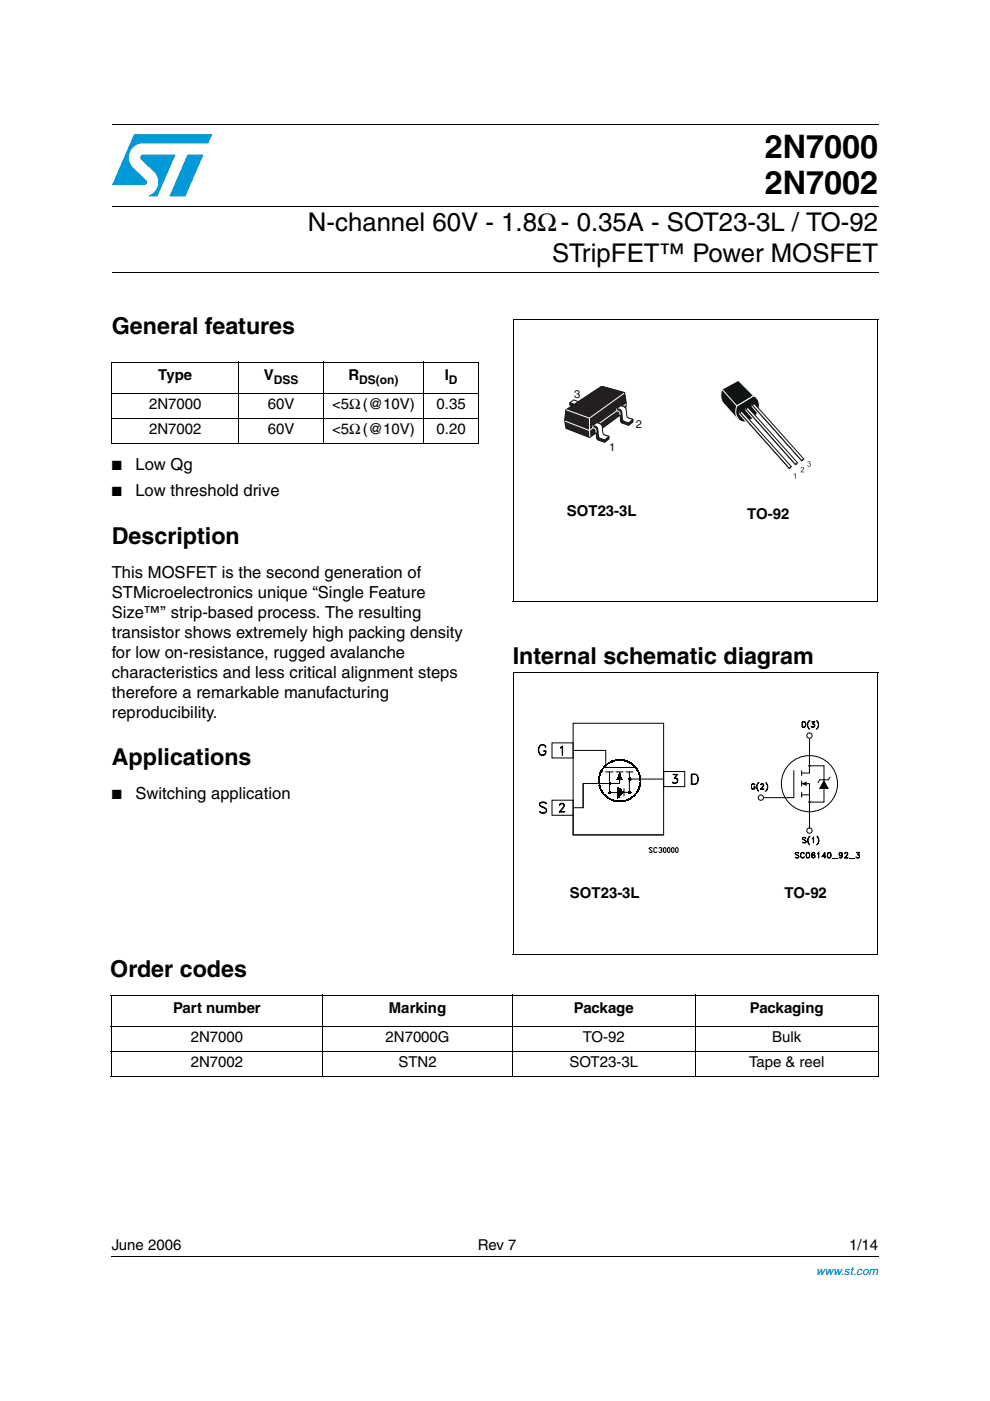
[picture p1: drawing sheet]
<svg xmlns="http://www.w3.org/2000/svg" width="210mm" height="297mm" viewBox="0 0 210 297" stroke-linecap="round" stroke-linejoin="round" font-family="sans-serif">
<g fill="#009ad9">
<path d="M39.7 32.8h3.5l-3.9 8.8h-3.4z"/>
<path d="M28.4 28.5h16.6l-.8 1.9h-13.9a3 3 0 0 0-2.8 1.9 3 3 0 0 0 .8 3.3l2.7 2.6a.62 .62 0 0 1 .1 .6 .62 .62 0 0 1-.5 .4h-6.8z"/>
<path d="M29.9 33l.4-.2h6.9l-3.8 8.8h-1.9a3.1 3.1 0 0 0 1.2-5.1l-2.8-2.7-.2-.4z"/>
</g>
<g fill="none" stroke="#000" stroke-width=".21">
<path d="M23.7 26.3h162.5M23.7 43.8h162.5M23.7 57.7h162.5M23.6 76.8h78M23.7 76.9v17.1M50.6 76.7v17.5M68.6 76.7v17.5M89.8 76.7v17.5M101.5 76.9v17.1M23.6 83.5h78M23.6 88.8h78M23.6 94.1h78"/>
<path d="M23.7 266.3h162.6"/>
</g>
<path d="M23.6 266.3l.1 .1z" fill="#000"/>
<path d="M119.7 81.8h16.5v14.4h-16.5z" fill="#fff"/>
<path d="M120.8 85.4h1l.3 .1 .3 .4 .2 1.3 1.6 .5v.5l-.9 .8-1.5-.6-.2-.4-.2-1.7-.6-.4z" fill-rule="evenodd" fill="#231f20"/>
<path d="M120.8 85.4h1a1.82 1.82 0 0 1 .8 1.8l1.6 .5v.5l-.9 .8-1.3-.5a1.64 1.64 0 0 1-.5-1.6 .76 .76 0 0 0-.7-1zM123.3 88.5v.5" fill="none" stroke="#0e1313" stroke-width=".21"/>
<path d="M120.8 85.4l.8-.6 .8 .3 .4 .4 .2 1.7 1.2 .5-.9 .7-1.1-.3-.2-.5-.2-1.7-.3-.3z" fill-rule="evenodd" fill="#fff"/>
<path d="M120.8 85.4l.8-.6 .6 .2a1.82 1.82 0 0 1 .7 1.8l.3 .6 1 .3-.9 .7-1.1-.3-.2-.6a2.16 2.16 0 0 0-.6-1.9z" fill="none" stroke="#0e1313" stroke-width=".21"/>
<path d="M120 86.9l7.6-5 4.8 1.3 .4 2.4-.2 1.6-7.6 5.6-5-2-.3-1.6z" fill-rule="evenodd" fill="#231f20"/>
<path d="M120 86.9l7.6-5 4.8 1.3 .4 2.4-.2 1.6-7.6 5.6-5-2-.3-1.6z" fill="none" stroke="#0e1313" stroke-width=".21"/>
<path d="M125 88.7l.1 3.9M132.3 83.4l-7.3 5.3-5-1.8M132.8 85.7l-7.8 5.6-5.2-2" fill="none" stroke="#fff" stroke-width=".21"/>
<path d="M125.7 90.2h1l.3 .1 .3 .4 .1 1.3 1.7 .5v.5l-.9 .8-1.5-.6-.2-.4-.2-1.6-.2-.4-.4-.1z" fill-rule="evenodd" fill="#231f20"/>
<path d="M125.7 90.2h1a1.82 1.82 0 0 1 .7 1.8l1.7 .5v.5l-.9 .8-1.3-.5a1.62 1.62 0 0 1-.5-1.6 .76 .76 0 0 0-.7-1zM128.2 93.3v.5" fill="none" stroke="#0e1313" stroke-width=".21"/>
<path d="M125.7 90.2l.8-.6 .9 .3 .3 .4 .2 1.7 1.2 .5-.9 .8-1.1-.4-.2-.4-.3-1.8-.2-.3z" fill-rule="evenodd" fill="#fff"/>
<path d="M125.7 90.2l.8-.6 .6 .2a1.83 1.83 0 0 1 .7 1.8l.3 .6 1 .3-.9 .8-1.1-.4-.2-.6a2.19 2.19 0 0 0-.6-1.9z" fill="none" stroke="#0e1313" stroke-width=".21"/>
<path d="M130.8 86.6h1l.3 .1 .3 .4 .1 1.3 1.7 .5v.5l-.9 .8-1.5-.6-.2-.4-.2-1.6-.2-.4-.4-.1z" fill-rule="evenodd" fill="#231f20"/>
<path d="M130.8 86.6h1a1.82 1.82 0 0 1 .7 1.8l1.7 .5v.5l-.9 .8-1.3-.5a1.64 1.64 0 0 1-.5-1.6 .76 .76 0 0 0-.7-1zM133.3 89.7v.5" fill="none" stroke="#0e1313" stroke-width=".21"/>
<path d="M130.8 86.6l.8-.6 .8 .3 .3 .4 .3 1.7 1.2 .5-.9 .8-1.1-.4-.2-.5-.3-1.7-.3-.3z" fill-rule="evenodd" fill="#fff"/>
<path d="M130.8 86.6l.8-.6 .6 .2a1.82 1.82 0 0 1 .7 1.8l.3 .6 1 .3-.9 .8-1.1-.4-.3-.6a2.17 2.17 0 0 0-.5-1.9z" fill="none" stroke="#0e1313" stroke-width=".21"/>
<path d="M125.7 90.2v.5a.77 .77 0 0 1 .7 1M130.8 86.6v.5l.5 .2 .2 .7" fill="none" stroke="#fff" stroke-width=".21"/>
<path d="M152.7 80.6h19.3v21.5h-19.3z" fill="#fff"/>
<path d="M153.1 82.5l5.8 4.2-.8 2a.71 .71 0 0 1-.5 .7 .71 .71 0 0 1-.8-.2l-.6-.6-2.8-3a2.97 2.97 0 0 1-.3-3.1z" fill-rule="evenodd" fill="#0e1313"/>
<path d="M153.1 82.5l5.8 4.2-.8 2a.71 .71 0 0 1-.5 .7 .71 .71 0 0 1-.8-.2l-.6-.6-2.8-3a2.97 2.97 0 0 1-.3-3.1z" fill="none" stroke="#fff" stroke-width=".21"/>
<path d="M156.3 86.1l3.5-2.2a2.31 2.31 0 0 1 .9 3.4 3.2 3.2 0 0 1-3.6 2h-.1a2.52 2.52 0 0 1-.7-3.2z" fill-rule="evenodd" fill="#0e1313"/>
<path d="M156.3 86.1l3.5-2.2a2.31 2.31 0 0 1 .9 3.4 3.2 3.2 0 0 1-3.6 2h-.1a2.52 2.52 0 0 1-.7-3.2z" fill="none" stroke="#fff" stroke-width=".21"/>
<path d="M156.9 87.5l10.9 11.5v.3l-.5 .3-10.5-11.8z" fill-rule="evenodd" fill="#0e1313"/>
<path d="M156.9 87.5l10.9 11.5v.3l-.5 .3-10.5-11.8z" fill="none" stroke="#fff" stroke-width=".21"/>
<path d="M159.5 85.8l10.9 11.6v.3l-.4 .3-10.5-11.8z" fill-rule="evenodd" fill="#0e1313"/>
<path d="M159.5 85.8l10.9 11.6v.3l-.4 .3-10.5-11.8z" fill="none" stroke="#fff" stroke-width=".21"/>
<path d="M153.1 82.5l3.4-1.9 3.3 3.3-3.6 2.1z" fill-rule="evenodd" fill="#0e1313"/>
<path d="M153.1 82.5l3.4-1.9 3.3 3.3-3.6 2.1z" fill="none" stroke="#fff" stroke-width=".21"/>
<path d="M156.8 87.5l.5-.3 10.5 11.7-.5 .3z" fill-rule="evenodd" fill="#fff"/>
<path d="M156.8 87.5l.5-.3 10.5 11.7-.5 .3z" fill="none" stroke="#0e1313" stroke-width=".21"/>
<path d="M159.5 85.9l.4-.3 10.5 11.7-.4 .3z" fill-rule="evenodd" fill="#fff"/>
<path d="M159.5 85.9l.4-.3 10.5 11.7-.4 .3z" fill="none" stroke="#0e1313" stroke-width=".21"/>
<path d="M158.2 86.6l10.9 11.6v.3l-.5 .3-10.4-11.8z" fill-rule="evenodd" fill="#0e1313"/>
<path d="M158.2 86.6l10.9 11.6v.3l-.5 .3-10.4-11.8z" fill="none" stroke="#fff" stroke-width=".21"/>
<path d="M158.2 86.7l.4-.3 10.5 11.7-.5 .3z" fill-rule="evenodd" fill="#fff"/>
<path d="M158.2 86.7l.4-.3 10.5 11.7-.5 .3z" fill="none" stroke="#0e1313" stroke-width=".21"/>
<g fill="#231f20">
<path d="M168.3 100.6l.4-.2v1.1h-.1v-.9l-.3 .2z" fill-rule="evenodd"/>
<path d="M169.9 99.1a.39 .39 0 0 1 .6 .2 .39 .39 0 0 1-.3 .5l-.3 .2h.6v.1h-.8l.1-.2a.52 .52 0 0 0 .4-.8l-.4 .2z" fill-rule="evenodd"/>
<path d="M171.3 97.9a.3 .3 0 0 1 .5 0 .3 .3 0 0 1-.1 .4 .35 .35 0 0 1 0 .6 .35 .35 0 0 1-.5-.3h.1a.23 .23 0 0 0 .3 .2 .23 .23 0 0 0 .2-.3 .23 .23 0 0 0-.3-.1v-.1a.19 .19 0 0 0 .2-.2 .19 .19 0 0 0-.2-.2 .19 .19 0 0 0-.2 .2h-.1z" fill-rule="evenodd"/>
</g>
<path d="M108.8 67.7h77.4M108.8 67.6v59.9M186.1 67.7v59.9M108.7 127.5h77.4" fill="none" stroke="#000" stroke-width=".21"/>
<path d="M113.8 153.1h34.5v27.8h-34.5z" fill="#fff"/>
<g fill="none" stroke="#000" stroke-width=".21">
<path d="M114.5 157.9h1l.3 .5-.6-.5h-.4a1.25 1.25 0 0 0 0 2.2h.4a.62 .62 0 0 0 .4-.8l-.4-.1h.6a.83 .83 0 0 1-1 .9h-.3a1.55 1.55 0 0 1 0-2.2zM117 157.5h4.5v3.2h-4.5zM118.8 158.6l.5-.5v2.1l-.1-1.9zM121.5 153.3h19.2v23.7h-19.2zM121.5 159.1h6.9v3.6M114.4 170.3a1.04 1.04 0 0 1 1.5 0h-.2a1.02 1.02 0 0 0-1.3 0l.1 .5a2.11 2.11 0 0 1 1.4 .9 .82 .82 0 0 1-.6 .8 .82 .82 0 0 1-.9-.4h.1a.91 .91 0 0 0 1.3 0 .6 .6 0 0 0-.5-.8l-.5-.2a.61 .61 0 0 1-.4-.8zM117 169.7h4.5v3.2h-4.5zM118.6 172.1h1.1v.1h-1.2l1-1.1a.4 .4 0 0 0-.2-.7l-.5 .1-.2 .2a.54 .54 0 0 1 .6-.4 .54 .54 0 0 1 .5 .6l-1.1 1.3M121.5 172.9v4.1h19.2M123.6 166.1v5.2M128.4 162.7h6.1M128.4 163.7h1.7"/>
<path d="M129.2 168h1.7M129.2 163.7v2.1M129.2 166.1v1.9M130.5 163.7h1.7M130.9 166.1h-7.3v5.2h-2.1M131 166.8v2.5M131 166.9v2.3M131.1 166.9v2.3M131.1 167v2.1M131.2 167v2.1M131.4 163.7v2.4h-2.2M132.3 167.1v1.7"/>
<path d="M132.6 163.7h1.7M133.4 165.2h7.3M133.4 163.7v4.3h-1.3M138.3 179.9l-.2-.2h-.3l-.2 .2 .7 .7-.2 .1h-.3l-.2-.1M139.3 179.9l-.2-.2h-.3l-.2 .2v.7l.2 .1h.3l.2-.1M139.7 179.9l.1-.2h.4l.1 .4-.3 .1M140.7 179.9l.2-.2 .3 .2v.7l-.2 .1-.3-.1zM140.7 163.6h4.5v3.2h-4.5zM141.5 179.9l.2-.2 .3 .2v.7l-.1 .1-.4-.1zM142.5 165.8l.3 .2M142.6 179.7l.3 .2v.7l-.2 .1-.3-.1v-.7zM143 164.9a.63 .63 0 0 1 .7 .8 .63 .63 0 0 1-1 .3l-.2-.1"/>
<path d="M143.3 165l.3 .2 .1 .3-.1 .3-.3 .2M143.4 179.7l.4 .2v.7l-.2 .1-.4-.1v-.7zM143.6 164.2l-.7 .8 .6 .1 .2 .3M143.6 164.2h-.9h1l-.7 .8M143.7 165.6a.63 .63 0 0 1-1.2 .1M146.6 164.1h.7a1.16 1.16 0 0 1 .8 1.1 1.16 1.16 0 0 1-.8 1.1h-.7zM146.7 164.2h.6a1.18 1.18 0 0 1 .5 1.8l-.5 .2h-.6zM140.2 180.2l.1 .2-.1 .3h-.4l-.1-.1"/>
</g>
<g fill="#000">
<path d="M126.9 165.5v.6zM126.9 165v.5zM126.9 165.5h.2v1h-.2zM126.9 164.6h.2v.9h-.2zM127 166.5l.1 .2zM127 164.4l.1 .2zM127.1 166.5v.4zM127.1 164.7v.8zM127.1 164.2v.5zM127.1 166.4l.1 .7zM127.1 165.8l.1 .6zM127.1 164.7l.1 .6z"/>
<path d="M127.1 164.1l.1 .6zM127.2 166.4v.9zM127.2 163.8v.9zM127.2 167.3l.1 .1zM127.2 166.6l.1 .7zM127.2 163.8l.1 .7zM127.3 167.3v.2zM127.3 166.7v.6zM127.3 163.8v.5zM127.3 163.6v.2zM127.3 167.3l.1 .3zM127.3 167l.1 .3z"/>
<path d="M127.3 163.8l.1 .4zM127.3 163.5l.1 .3zM127.4 167.2v.5zM127.4 167.1v.2zM127.4 163.4v.5zM127.4 167.3l.1 .5zM127.4 163.3l.1 .5zM127.5 167.4l.1 .5zM127.5 163.2l.1 .5zM127.6 167.5v.5zM127.6 163.1v.5zM127.6 167.6l.1 .5z"/>
<path d="M127.6 163l.1 .5zM127.7 168v.2zM127.7 167.7v.3zM127.7 163v.4zM127.7 162.9v.1zM127.7 168l.1 .2zM127.7 167.8l.1 .2zM127.7 163.1l.1 .2zM127.7 162.9l.1 .2zM127.8 167.9v.4zM127.8 162.8v.3zM127.8 168l.1 .4z"/>
<path d="M127.8 162.7l.1 .4zM127.9 168.1l.1 .3zM127.9 162.6l.1 .4zM128 168.1v.4zM128 162.6v.4zM128 168.2l.1 .4zM128 162.5l.1 .4zM128.1 168.3v.3zM128.1 162.5v.4zM128.1 168.3l.1 .4zM128.1 162.3l.1 .4zM128.2 168.7l.1 .1z"/>
<path d="M128.2 168.4v.3zM128.2 162.3v.4zM128.2 168.4l.1 .3zM128.2 162.4l.1 .2zM128.2 162.3l.1 .1zM128.3 168.6l.1 .2zM128.3 168.5l.1 .1zM128.3 162.5l.1 .1zM128.3 162.2l.1 .3zM128.4 168.6v.3zM128.4 162.2v.3zM128.4 168.6l.1 .4z"/>
<path d="M128.4 162.1l.1 .4zM128.5 168.7v.3zM128.5 162.1v.3zM128.5 168.7l.1 .4zM128.5 162l.1 .3zM128.6 168.8v.3zM128.6 162v.3zM128.6 168.8l.1 .3zM128.6 161.9l.1 .4zM128.7 168.8l.1 .4zM128.7 161.9l.1 .3zM128.8 168.9v.3z"/>
<path d="M128.8 161.8v.4zM128.8 169l.1 .3zM128.8 161.8l.1 .3zM128.9 169v.2zM128.9 161.8v.3zM128.9 166.1l.1 .1zM128.9 169.1l.1 .3zM128.9 161.7l.1 .2zM128.9 168l.1 .1zM129 166.1v.1zM129 169.1v.3zM129 161.7v.3z"/>
<path d="M129 168v.2zM129 166.1l.1 .2zM129 165.9l.1 .2zM129 169.1l.1 .3zM129 161.7l.2 .2zM129 168.1l.1 .1zM129 167.9l.1 .2zM129.1 166.1l.1 .2zM129.1 165.9l.1 .3zM129.1 169.1l.1 .4zM129.1 168.1l.1 .2zM129.1 167.8l.1 .3z"/>
<path d="M129.2 166.3v.1zM129.2 166.1v.1zM129.2 166v.3zM129.2 165.8v.4zM129.2 166v.1zM129.2 169.2v.3zM129.2 161.6v.3zM129.2 168.1v.1zM129.2 168v.3zM129.2 167.8v.4zM129.2 166.1l.1 .4zM129.2 166.1l.1 .1z"/>
<path d="M129.2 166l.1 .2zM129.2 165.8l.1 .1zM129.2 165.9l.1 .3zM129.2 169.2l.1 .3zM129.2 161.5l.1 .4zM129.2 168l.1 .4zM129.2 168l.1 .2zM129.2 167.9l.1 .2zM129.2 167.7l.1 .2zM129.3 166.1v.3zM129.3 165.9v.3zM129.3 161.5v.3z"/>
<path d="M129.3 168v.3zM129.3 168.1v.1zM129.3 167.8v.1zM129.3 167.9v.3zM129.3 166.1l.1 .2zM129.3 165.9l.1 .2zM129.3 169.3l.1 .3zM129.3 161.5l.1 .3zM129.3 168.1l.1 .2zM129.3 167.8l.1 .3zM129.4 166.2v.1zM129.4 165.9v.3z"/>
<path d="M129.4 168.1v.1zM129.4 167.9v.2zM129.4 166l.1 .2zM129.4 169.4l.2 .2zM129.4 161.4l.2 .3zM129.4 167.9l.1 .3zM129.5 166.1l.1 .1zM129.5 168l.1 .1zM129.6 169.4v.3zM129.6 161.4h.1v.3h-.1zM129.6 169.4l.1 .2zM129.7 169.5v.3z"/>
<path d="M129.7 161.3v.2zM129.7 169.5l.1 .3zM129.7 161.3l.1 .3zM129.8 169.5v.3zM129.8 161.3v.2zM129.8 169.5h.2v.3h-.2zM129.8 161.3h.2v.2h-.2zM130 169.6v.2zM130 161.3l.1 .2zM130 169.6l.1 .3zM130.1 161.2l.1 .3zM130.1 169.6l.1 .3z"/>
<path d="M130.2 161.2v.2zM130.2 169.6h.2v.3h-.2zM130.2 161.1h.2v.3h-.2zM130.4 169.7v.2zM130.4 161.1v.3zM130.4 169.7l.1 .3zM130.4 161.1l.1 .3zM130.5 161.2v.2zM130.5 161.1v.1zM130.5 169.8h.3v.2h-.3zM130.5 161.1h.4v.2h-.4zM130.8 169.8h.2v.2h-.2z"/>
<path d="M130.8 165l.1 .3zM130.9 161h.2v.3h-.2zM130.9 164.9l.1 .4zM131 164.7v.6zM131 164.5l.1 .8zM131 169.8h.4v.2h-.4zM131.1 164.3v1zM131.1 161h.3v.3h-.3zM131.1 164.2l.1 1.1zM131.2 164.1v1.2zM131.2 167.1l.1 1.9zM131.2 163.9l.1 1.4z"/>
<path d="M131.3 167.1v1.9zM131.3 163.7l.1 1.6zM131.3 167.2l.1 1.7zM131.4 163.7v1.6zM131.4 167.2v1.6zM131.4 161h.3v.3h-.3zM131.4 169.8h.3v.2h-.3zM131.4 163.8l.1 1.5zM131.4 167.3l.1 1.5zM131.5 164v1.3zM131.5 167.3l.1 1.4zM131.5 164.2l.1 1.1z"/>
<path d="M131.6 167.4v1.3zM131.6 164.3v1zM131.6 167.4l.1 1.2zM131.6 164.5l.1 .8zM131.7 167.5v1.1zM131.7 161h.2v.3h-.2zM131.7 164.7l.1 .6zM131.7 167.5l.1 1zM131.7 169.8h.3v.2h-.3zM131.8 164.9v.4zM131.8 167.6v.8zM131.8 165l.1 .3z"/>
<path d="M131.8 167.7l.1 .7zM131.9 167.7l.1 .6zM131.9 161.1h.3v.2h-.3zM132 167.8v.5zM132 169.8h.2v.2h-.2zM132 167.8l.1 .4zM132.1 167.9v.3zM132.1 167.9l.1 .2zM132.2 161.1l.1 .2zM132.2 161.3l.1 .1zM132.2 169.7l.1 .2zM132.2 169.8l.1 .2z"/>
<path d="M132.3 161.1l.1 .3zM132.3 169.7l.1 .3zM132.4 161.1v.3zM132.4 169.7l.1 .2zM132.4 161.1l.1 .3zM132.5 169.6l.1 .3zM132.5 161.2l.1 .2zM132.6 161.2h.1v.3h-.1zM132.6 169.6v.3zM132.6 169.6l.2 .3zM132.7 161.3l.1 .2zM132.8 169.6v.2z"/>
<path d="M132.8 161.3l.1 .2zM132.8 169.5l.1 .3zM132.9 161.3l.1 .2zM132.9 169.5l.1 .3zM133 161.3h.1v.3h-.1zM133 169.5h.1v.3h-.1zM133.1 161.4l.1 .3zM133.1 169.4l.1 .3zM133.2 161.4v.3zM133.2 161.4l.1 .3zM133.2 169.4l.1 .2zM133.2 167.9l.1 .2z"/>
<path d="M133.2 165.1l.1 .1zM133.3 167.9v.2zM133.3 165.1v.2zM133.3 161.5l.1 .3zM133.3 169.3l.1 .3zM133.3 167.9l.1 .3zM133.3 167.8l.1 .1zM133.3 165.2l.1 .2zM133.3 165l.1 .2zM133.4 168v.2zM133.4 167.8v.2zM133.4 165.1l.1 .3z"/>
<path d="M133.4 165l.1 .2zM133.4 161.5l.2 .3zM133.4 169.2l.2 .3zM133.4 167.9l.1 .3zM133.4 167.7l.1 .4zM133.5 165.4v.1zM133.5 165.2v.1zM133.5 165.1v.3zM133.5 164.9v.4zM133.5 165.1v.1zM133.5 168.2l.1 .1zM133.5 167.9l.1 .2z"/>
<path d="M133.5 167.9l.1 .3zM133.5 167.7l.1 .4zM133.5 165.1l.1 .4zM133.5 165.1l.1 .2zM133.5 165.1l.1 .1zM133.5 164.8l.1 .2zM133.5 165l.1 .2zM133.6 161.6v.3zM133.6 169.2l.1 .3zM133.6 167.9v.4zM133.6 168v.1zM133.6 167.9v.1z"/>
<path d="M133.6 167.7v.1zM133.6 167.8v.3zM133.6 165.1v.4zM133.6 165v.2zM133.6 161.7l.1 .2zM133.6 167.9l.1 .3zM133.6 167.8l.1 .3zM133.6 165.2l.1 .2zM133.6 165l.1 .2zM133.7 169.1v.3zM133.7 168v.2zM133.7 167.8v.2z"/>
<path d="M133.7 165.2v.2zM133.7 165v.2zM133.7 161.7l.1 .3zM133.7 169.1l.1 .3zM133.7 167.9l.1 .2zM133.7 165.1l.1 .2zM133.8 161.7v.2zM133.8 169.1v.3zM133.8 167.9v.2zM133.8 165.1l.1 .1zM133.8 161.8l.1 .1zM133.8 161.9l.1 .2z"/>
<path d="M133.8 169l.1 .2zM133.9 161.8l.1 .3zM133.9 169l.1 .3zM134 161.8v.4zM134 168.9v.3zM134 161.9l.1 .3zM134 168.8l.1 .4zM134.1 161.9v.3zM134.1 168.8v.3zM134.1 162l.1 .3zM134.1 168.8l.1 .3zM134.2 162v.3z"/>
<path d="M134.2 168.7v.4zM134.2 162.1l.1 .3zM134.2 168.7l.1 .3zM134.3 162.1l.1 .4zM134.3 168.6l.1 .4zM134.4 162.2v.3zM134.4 168.6v.3zM134.4 162.2l.1 .3zM134.4 162.5l.1 .1zM134.4 168.5l.1 .1zM134.4 168.6l.1 .2zM134.5 162.3v.2z"/>
<path d="M134.5 162.5v.1zM134.5 168.4v.3zM134.5 168.6v.2zM134.5 162.3l.1 .1zM134.5 162.4l.1 .3zM134.5 168.4l.1 .3zM134.6 162.3v.4zM134.6 168.3v.4zM134.6 162.5l.1 .3zM134.6 168.3l.1 .4zM134.7 162.5l.1 .4zM134.7 168.2l.1 .4z"/>
<path d="M134.8 162.6v.4zM134.8 168.1v.4zM134.8 162.6l.1 .4zM134.8 168.1l.1 .3zM134.9 162.7v.4zM134.9 168v.4zM134.9 162.8l.1 .3zM134.9 167.9l.1 .4zM135 162.9v.2zM135 163.1v.2zM135 167.8v.2zM135 168v.2z"/>
<path d="M135 162.9l.1 .2zM135 163.1l.1 .3zM135 167.7l.1 .4zM135 168.1l.1 .1zM135.1 163l.1 .5zM135.1 167.6l.1 .5zM135.2 163.1v.5zM135.2 167.5v.5zM135.2 163.2l.1 .5zM135.2 167.4l.1 .5zM135.3 163.3v.5zM135.3 167.3v.5z"/>
<path d="M135.3 163.4l.1 .5zM135.3 167.1l.1 .2zM135.3 167.2l.1 .5zM135.4 163.5v.3zM135.4 163.8v.3zM135.4 167v.3zM135.4 167.3v.3zM135.4 163.6l.1 .2zM135.4 163.8l.1 .5zM135.4 166.8l.1 .5zM135.4 167.3l.1 .2zM135.5 163.7l.1 .1z"/>
<path d="M135.5 163.8l.1 .7zM135.5 166.6l.1 .7zM135.6 163.8v.9zM135.6 166.4v.9zM135.6 164l.1 .7zM135.6 164.7l.1 .5zM135.6 165.9l.1 .5zM135.6 166.4l.1 .7zM135.7 164.2v.5zM135.7 164.7v.8zM135.7 165.5h.1v1h-.1zM135.7 166.5v.4z"/>
<path d="M135.7 164.4l.1 .2zM135.7 164.6h.1v.9h-.1zM135.7 166.5l.1 .2zM135.8 165l.1 .5zM135.8 165.5l.1 .6z"/>
</g>
<path d="M159.2 152.7h23.1v29.4h-23.1z" fill="#fff"/>
<path d="M170 166.2l1-.5v.9zM174.7 165.4l1.1 1.9h-2.2z" fill="#000"/>
<g fill="none" stroke="#000" stroke-width=".21">
<path d="M108.8 142.5h77.4M108.8 142.4v60M170.1 153h.4a.62 .62 0 0 1 .4 .6 .62 .62 0 0 1-.4 .6h-.4zM170.1 153.1a.57 .57 0 0 1 .7 .3 .57 .57 0 0 1-.3 .7h-.4M171.5 152.9l.1-.1a1.21 1.21 0 0 0 0 1.8 1.13 1.13 0 0 1-.1-1.7zM171.6 156.6v7.3h-1.6M172 154l.2 .1M172.3 153.5a.39 .39 0 0 1 .5 .3 .39 .39 0 0 1-.3 .4 .39 .39 0 0 1-.5-.2l.4 .1 .3-.2M172.5 153.5l.2 .3-.2 .3M172.7 153.1l-.6-.1h.6l-.4 .5M172.7 153l-.4 .5 .4 .2M173.1 152.8a1.12 1.12 0 0 1 0 1.8 1.23 1.23 0 0 0 0-1.8z"/>
<path d="M186.1 142.5v59.9M159.5 166.2h.3l.3 .2a.41 .41 0 0 0-.5-.2 .41 .41 0 0 0-.3 .4v.3a.37 .37 0 0 0 .4 .4 .37 .37 0 0 0 .3-.4l-.2-.1h.3a.43 .43 0 0 1-.4 .6 .43 .43 0 0 1-.5-.5zM160.7 166.1l.2-.2a1.23 1.23 0 0 0 0 1.8 1.14 1.14 0 0 1-.2-1.6zM161.3 167.3h.7h-.8l.7-.8-.2-.3-.4 .2 .1-.2h.3l.2 .3-.6 .8M162.3 165.9a1.12 1.12 0 0 1 0 1.8 1.23 1.23 0 0 0 0-1.8zM168.3 163.3v5.8h-6.4M170 166.2h1.6v9.4M170 163.3v1.2M170 165.6v1.1M170 167.9v1.2M170 168.5h1.6M170.1 177.7l.3-.2 .5 .2-.3-.1-.4 .1v.2l.7 .4-.1 .4h-.4l-.3-.2 .3 .2 .5-.2-.1-.2-.6-.4z"/>
<path d="M171.5 177.4l.2-.1a1.21 1.21 0 0 0 0 1.8 1.12 1.12 0 0 1-.2-1.7zM171.6 162.4h3.1v7.7h-3.1M172.2 177.8l.3-.3v1.2l-.1-1.1zM173.2 177.3a1.12 1.12 0 0 1 0 1.8 1.23 1.23 0 0 0 0-1.8zM176 164.7l-.3 .6h-1.9l-.4 .7M168.6 180.9l.3-.2 .5 .2-.3-.1-.5 .1 .1 .2 .6 .4v.4h-.4l-.3-.2 .3 .2 .4-.2v-.2l-.7-.4zM169.8 180.9l.5-.2 .3 .3a.41 .41 0 0 0-.5-.2 .41 .41 0 0 0-.3 .4v.3a.41 .41 0 0 0 .3 .4 .41 .41 0 0 0 .5-.3 .43 .43 0 0 1-.5 .3 .43 .43 0 0 1-.4-.4zM171.1 180.8l.1-.1a.62 .62 0 0 1 .5 .6 .62 .62 0 0 1-.5 .6l-.2-.2-.1-.3zM171.1 181.8h.4M171.1 180.8h.4M171.1 180.8l-.1 .4 .1 .7M171.5 180.8l.1 .4-.1 .7"/>
<path d="M172.1 181.6l.3 .3 .4-.3M172.3 180.8h.4M172.3 180.8l-.1 .2a.71 .71 0 0 0 .2 .9M172.4 181.2l-.3 .3 .3-.3 .4 .3M172.5 181.2l.3 .3-.3 .4M172.7 180.8l.1 .1-.1-.1a.58 .58 0 0 0-.7 .4 .58 .58 0 0 0 .4 .7 .37 .37 0 0 0 .4-.5 .37 .37 0 0 0-.7 0M173.3 181l.3-.3v1.2v-1.1zM174.3 181.6h.8h-.8l.6-.9v1.2l-.1-1-.5 .7M175.6 180.8l.1-.1a.62 .62 0 0 1 .5 .6 .62 .62 0 0 1-.5 .6l-.3-.5zM175.6 181.8h.4M175.6 180.8h.4M175.6 180.8l-.1 .4 .1 .7"/>
<path d="M176 180.8l.1 .4-.1 .7M176.5 182l1.1 .1zM178 181.2l.2 .2 .4-.2M178 181l.2-.2 .4 .2M178 181.8h.5M178.2 180.8l-.2 .3 .2 .3M178.3 180.8a.74 .74 0 0 1 .1 1.1M178.6 181.3a.37 .37 0 0 1-.6 .1 .37 .37 0 0 1 0-.6 .37 .37 0 0 1 .6 .1v.2a.57 .57 0 0 1-.4 .8l-.2-.2 .1 .2M178.6 181.1l-.3 .3M179.1 181.9h.7h-.8l.7-.8-.2-.3-.4 .2 .4-.3 .3 .4-.7 .8M180.1 182l1.1 .1zM181.6 181.7l.1 .2"/>
<path d="M181.8 181.2a.4 .4 0 0 1 .5 .3 .4 .4 0 0 1-.3 .5 .4 .4 0 0 1-.5-.3l.5 .2 .2-.3M182 181.2l.2 .3-.2 .4M182.2 180.8l-.6-.1h.6l-.4 .5M182.2 180.7l-.4 .5 .3 .1 .1 .2M23.5 211h162.8M23.5 217.7h162.8M23.6 211.1v17.1M68.4 210.9v17.5M108.6 210.9v17.5M108.7 202.4h77.4M147.4 210.9v17.5M186.2 211.1v17.1"/>
<path d="M23.5 223h162.8M23.5 228.3h162.8"/>
<circle cx="171.6" cy="156" r=".56"/>
<circle cx="161.3" cy="169.1" r=".56"/>
<circle cx="171.6" cy="176.1" r=".56"/>
<circle cx="171.6" cy="166.2" r="6"/>
</g>
<g fill="none" stroke="#000" stroke-width=".24">
<circle cx="171.6" cy="170.1" r=".12"/>
<circle cx="171.6" cy="162.4" r=".12"/>
</g>
<g font-size="6.9">
<text x="162.1" y="33.6">2N7000</text>
<text x="162.1" y="41.1">2N7002</text>
</g>
<g font-size="5.5">
<text x="65.3" y="49.1">N-channel 60V - 1.8Ω- 0.35A - SOT23-3L / TO-92</text>
<text x="117.1" y="55.6">STripFET™ Power MOSFET</text>
</g>
<g font-size="4.9">
<text x="23.7" y="70.9">General features</text>
<text x="23.7" y="115.4">Description</text>
<text x="108.7" y="140.8">Internal schematic diagram</text>
<text x="23.7" y="162.3">Applications</text>
<text x="23.4" y="207.2">Order codes</text>
</g>
<g font-size="3.5">
<text x="28.7" y="99.6">Low Qg</text>
<text x="28.7" y="105.2">Low threshold drive</text>
<text x="23.7" y="122.5">This MOSFET is the second generation of</text>
<text x="23.7" y="126.8">STMicroelectronics unique “Single Feature</text>
<text x="23.7" y="131">Size™” strip-based process. The resulting</text>
<text x="23.7" y="135.2">transistor shows extremely high packing density</text>
<text x="23.7" y="139.5">for low on-resistance, rugged avalanche</text>
<text x="23.7" y="143.7">characteristics and less critical alignment steps</text>
<text x="23.7" y="147.9">therefore a remarkable manufacturing</text>
<text x="23.7" y="152.2">reproducibility.</text>
<text x="28.7" y="169.5">Switching application</text>
</g>
<g font-size="3.2">
<text x="33.5" y="80.7">Type</text>
<text x="55.9" y="80.7">V</text>
<text x="73.9" y="80.7">R</text>
<text x="94.3" y="80.7">I</text>
<text x="31.6" y="86.7">2N7000</text>
<text x="56.8" y="86.7">60V</text>
<text x="70.4" y="86.7">&lt;5Ω(@10V)</text>
<text x="92.6" y="86.7">0.35</text>
<text x="31.6" y="91.9">2N7002</text>
<text x="56.8" y="91.9">60V</text>
<text x="70.4" y="91.9">&lt;5Ω(@10V)</text>
<text x="92.6" y="91.9">0.20</text>
<text x="120.2" y="109.5">SOT23-3L</text>
<text x="158.4" y="110">TO-92</text>
<text x="120.8" y="190.4">SOT23-3L</text>
<text x="166.3" y="190.4">TO-92</text>
<text x="36.7" y="214.9">Part number</text>
<text x="82.4" y="214.9">Marking</text>
<text x="121.7" y="214.9">Package</text>
<text x="159" y="214.9">Packaging</text>
<text x="40.4" y="220.9">2N7000</text>
<text x="81.7" y="220.9">2N7000G</text>
<text x="123.6" y="220.9">TO-92</text>
<text x="163.7" y="220.9">Bulk</text>
<text x="40.4" y="226.1">2N7002</text>
<text x="84.5" y="226.1">STN2</text>
<text x="120.8" y="226.1">SOT23-3L</text>
<text x="158.8" y="226.1">Tape &amp; reel</text>
<text x="23.7" y="265">June 2006</text>
<text x="101.3" y="265">Rev 7</text>
<text x="180.1" y="265">1/14</text>
</g>
<g font-size="2.8">
<text x="23.7" y="99.6">■</text>
<text x="23.7" y="105.2">■</text>
<text x="23.7" y="169.5">■</text>
</g>
<g font-size="2.5">
<text x="58" y="81.4">DSS</text>
<text x="76.2" y="81.4">DS(on)</text>
<text x="95.2" y="81.4">D</text>
</g>
<text font-size="2.5" fill="#00f" x="173.1" y="270.4">www.st.com</text>
<g font-size="2.4" fill="#0e1313">
<text x="121.7" y="84.4">3</text>
<text x="129.1" y="95.6">1</text>
<text x="134.8" y="90.7">2</text>
</g>
</svg>
